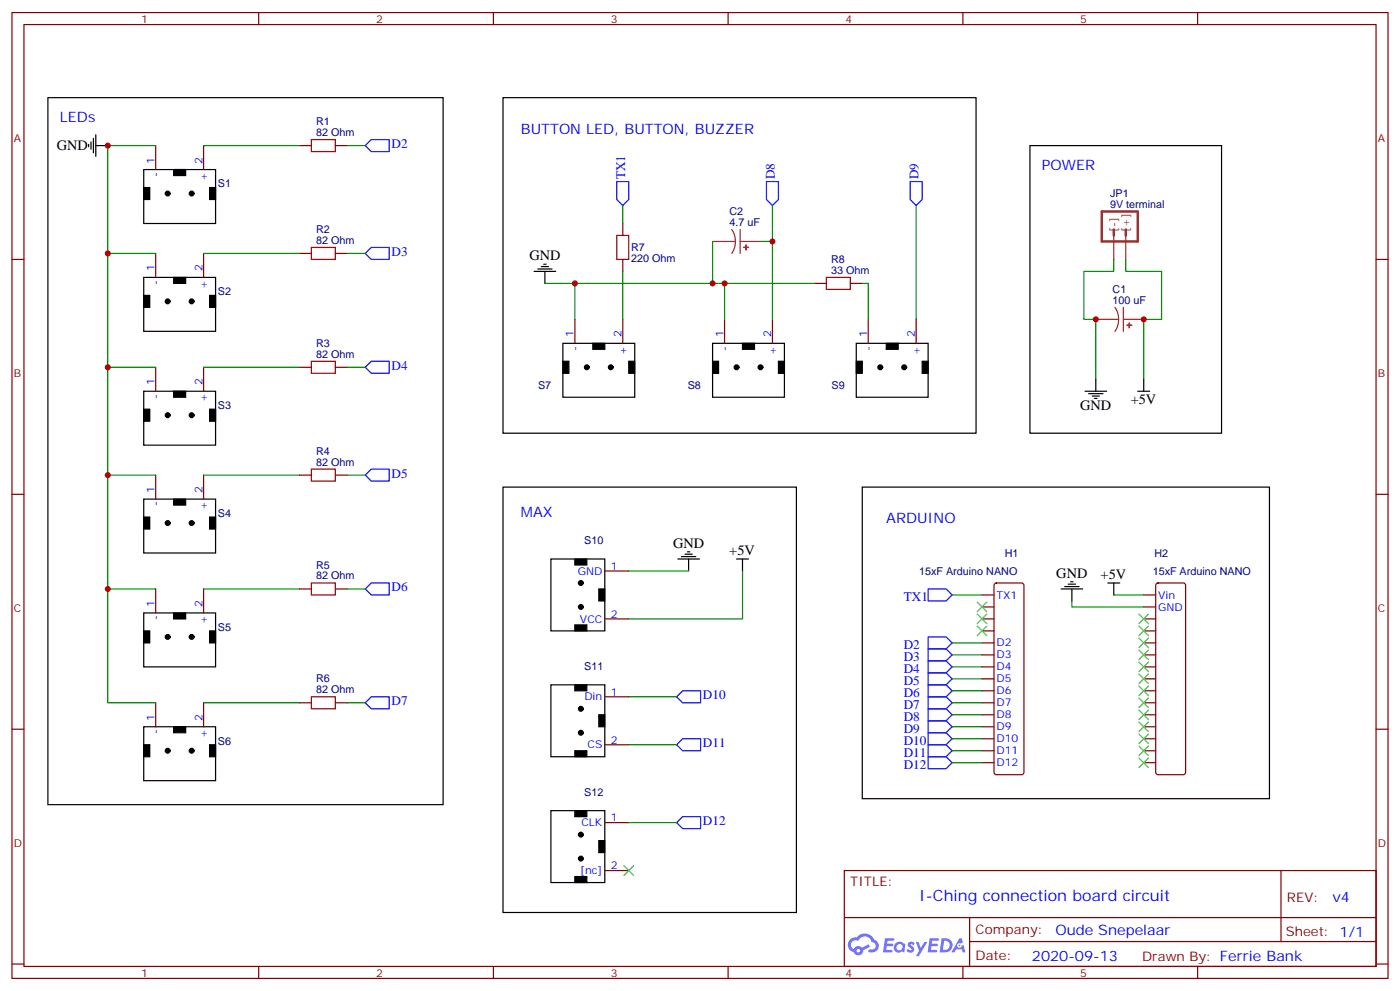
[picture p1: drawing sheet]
<svg xmlns="http://www.w3.org/2000/svg" width="412mm" height="292mm" viewBox="0 0 412 292" stroke-linecap="round" stroke-linejoin="round" font-family="sans-serif">
<g fill="none" stroke="#870000" stroke-width=".35">
<path d="M3.5 3.7h405.4v284.3h-405.4zM7.1 7.2h398.2v277.3h-398.2zM76.2 3.7v3.5M145.3 3.7v3.5M214.5 3.7v3.5M283.6 3.7v3.5M352.8 3.7v3.5M3.5 76.4h3.6M405.3 76.4h3.6M3.5 145.5h3.6M405.3 145.5h3.6M3.5 214.7h3.6"/>
<path d="M405.3 214.7h3.6M248.7 256.3h156.6v28.2h-156.6zM377.3 256.3v20.9M248.7 270.1h156.5M285.6 277.2h119.6M285.6 270.1v14.2M3.5 283.8h3.6M76.2 284.5v3.5M145.3 284.5v3.5M214.5 284.5v3.5M283.6 284.5v3.5M352.8 284.5v3.5"/>
<path d="M405.3 283.8h3.6"/>
</g>
<g fill="#5487ff">
<path d="M267.7 277.5a1.22 1.22 0 0 1 1.7 .2l-.4 .6a.47 .47 0 0 0-.3-.4 .47 .47 0 0 0-.5 .2l.1 .2a1.14 1.14 0 0 1 .8 1.8 1.14 1.14 0 0 1-1.9 0l-.2-.2 .5-.6 .7 .5a.29 .29 0 0 0 .3-.3 .29 .29 0 0 0-.2-.3 1.04 1.04 0 0 1-.6-1.7z"/>
<path d="M260.7 276.2h2.4l.3 .2-.2 .5-1.8 .1-.1 .8h1.5l.3 .4-.3 .4h-1.6l-.2 1.1h1.7l.2 .3-.2 .3-2.6 .1z"/>
<path d="M273.8 276.2h2.4l.3 .2-.1 .5-1.8 .1-.2 .8h1.6l.3 .4-.4 .4-1.6-.1-.1 1.1 1.7 .1 .2 .3-.2 .3-2.6 .1z"/>
<path d="M282.6 276.2h.7l.3 1.3-.6 .3a.69 .69 0 0 0-1 .3 .69 .69 0 0 0 .4 .9 .69 .69 0 0 0 .9-.6l.5-.2 .6 2.2h-.8l-.2-.9h-1.8l-.5 .9h-.8z"/>
<path d="M269.8 277.3h.8l.6 1.8 1.1-1.8h.9l-2.6 4.2h-.8l.9-1.5z"/>
<path d="M277.4 276.2l-.6 4.2h1.3a2.11 2.11 0 0 0 2.5-2.1 2.11 2.11 0 0 0-2.5-2.1zM278.1 277a1.39 1.39 0 0 1 1.7 1.4 1.39 1.39 0 0 1-1.8 1.2h-.3z"/>
<path d="M263.7 277.8a1.54 1.54 0 0 0-.1 2.2 1.54 1.54 0 0 0 2.2 .1l.6 .3 .3-2.3-.2-.3h-.4a1.49 1.49 0 0 0-2.4 0zM264 278.8a.94 .94 0 0 1 1.8 0 .94 .94 0 0 1-1.8 0z"/>
<path d="M250.4 276.6a2.18 2.18 0 0 0 1.1 3.7 1.44 1.44 0 0 0 1.6 .9 1.44 1.44 0 0 0 1.2-1.4l2-1.1-.5-.7-1.9 1a1.47 1.47 0 0 0-2.4 .4 1.39 1.39 0 0 1-.7-1.9 1.39 1.39 0 0 1 2-.5 2.12 2.12 0 0 1 2.2-1.3 2.12 2.12 0 0 1 1.9 1.7 1.14 1.14 0 0 1 1.1 1.4 1.14 1.14 0 0 1-1.7 .7 .43 .43 0 0 0-.5 .4 .43 .43 0 0 0 .4 .5 1.98 1.98 0 0 0 2.5-1.2 1.98 1.98 0 0 0-1.2-2.6 3.1 3.1 0 0 0-5.3-.6l-.9 .1zM252.3 279.9a.55 .55 0 0 1 1.1 0 .55 .55 0 0 1-1.1 0z"/>
<circle cx="282.6" cy="278.3" r=".26"/>
</g>
<path d="M324.6 62.3h10.5v8.8h-10.5zM328.1 67.6v1.7M331.6 67.6v1.7" fill="none" stroke="#8c2424" stroke-width=".71"/>
<path d="M209.9 71.1h6.7M215.5 67.6l.9 1.6 .2 1.9M216.6 71.1l-.2 1.8-.9 1.7M218 71.1h6M218 67.6v7M328.1 69.3v7.1M331.6 69.3v7.1M322.8 94h6.7M328.4 90.5l.9 1.7 .2 1.8M329.5 94l-.2 1.9-.9 1.6M330.9 94h6M330.9 90.5v7" fill="none" stroke="#8c2424" stroke-width=".35"/>
<g fill="#8c2424" stroke="#8c2424" stroke-width=".35">
<path d="M332.6 95.1l.1 1.4z"/>
<path d="M332 95.7l1.4 .1z"/>
<path d="M219.7 72.1l.1 1.5z"/>
<path d="M219.1 72.8h1.4z"/>
</g>
<g fill="none" stroke="#008700" stroke-width=".35">
<path d="M45.9 42.9h-14.2v31.7h14.2M60 42.9h28.2M102.3 42.9h5.3M31.7 74.6v33.5h14.2M60 74.6h28.2M102.3 74.6h5.3M183.4 60.5v5.3M183.4 79.9v14.1M209.9 71.1v12.3M224 71.1h3.5M227.5 60.5v33.5M269.9 60.5v33.5"/>
<path d="M328.1 76.4v3.5h-8.8v14.1h3.5v17.7M331.6 76.4v3.5h10.6v14.1h-5.3v17.7M160.5 83.4h8.8v10.6M169.3 83.4h44.1v10.6M213.4 83.4h26.5M254 83.4h1.8v10.6M31.7 108.1v31.8h14.2M60 108.1h28.2M102.3 108.1h5.3M31.7 139.9v33.5h14.2M60 139.9h28.2M102.3 139.9h5.3"/>
<path d="M31.7 173.4v33.5h14.2M60 173.4h28.2M102.3 173.4h5.3M185.2 168.1h17.6M218.7 168.1v14.1h-33.5M280.5 175.2h8.8M315.7 176.9v1.8h21.2M328.1 175.2h8.8M280.5 189.3h8.8M280.5 192.8h8.8M280.5 196.3h8.8M280.5 199.8h8.8"/>
<path d="M60 206.9h28.2M102.3 206.9h5.3M185.2 205.1h14.1M185.2 219.3h14.1M280.5 206.9h8.8M280.5 203.4h8.8M280.5 210.4h8.8M280.5 214h8.8M280.5 217.5h8.8M280.5 221h8.8M280.5 224.5h8.8M185.2 242.2h14.1"/>
</g>
<g fill="none" stroke="#000" stroke-width=".35">
<path d="M14.1 28.8h116.4v208.1h-116.4zM28.2 39.7v6.3M148.2 28.8h139.3v98.7h-139.3zM26.1 42.5v.7M26.8 41.8v2.1M27.5 40.7v4.3M28.2 42.9h3.5M42.3 49.9h21.2v15.9h-21.2zM303.4 42.9h56.4v84.6h-56.4zM157.3 79.9h6.4M158.4 79.2h4.2M159.5 78.5h2.1"/>
<path d="M160.2 77.8h.7M160.5 79.9v3.5M42.3 81.7h21.2v15.8h-21.2zM42.3 115.2h21.2v15.9h-21.2zM165.8 101.1h21.2v15.8h-21.2zM209.9 101.1h21.2v15.8h-21.2zM252.2 101.1h21.2v15.8h-21.2zM319.6 115.2h6.4M320.7 115.9h4.2M321.7 116.6h2.1M322.4 117.3h.7M322.8 111.7v3.5"/>
<path d="M335.1 115.2h3.6M336.9 111.7v3.5M42.3 146.9h21.2v15.9h-21.2zM148.2 143.4h86.4v125.2h-86.4zM254 143.4h119.9v91.7h-119.9zM162.3 164.6h15.9v21.1h-15.9zM199.7 164.6h6.3M200.7 163.9h4.3M201.8 163.2h2.1M202.5 162.5h.7M202.8 164.6v3.5M217 164.6h3.5"/>
<path d="M218.7 164.6v3.5M312.6 173.4h6.3M313.6 172.7h4.3M314.7 172h2.1M315.4 171.3h.7M315.7 173.4v3.5M326.3 171.6h3.5M328.1 171.6v3.6M42.3 180.4h21.2v15.9h-21.2zM42.3 214h21.2v15.8h-21.2zM162.3 201.6h15.9v21.2h-15.9zM162.3 238.7h15.9v21.1h-15.9z"/>
</g>
<g fill="#000" stroke="#000" stroke-width=".35">
<path d="M42.3 55.2h1.8v3.5h-1.8zM51.2 49.9h3.5v1.8h-3.5zM61.7 55.2h1.8v3.5h-1.8zM42.3 87h1.8v3.5h-1.8zM51.2 81.7h3.5v1.7h-3.5zM61.7 87h1.8v3.5h-1.8zM51.2 115.2h3.5v1.7h-3.5zM165.8 106.4h1.8v3.5h-1.8zM174.6 101.1h3.6v1.7h-3.6zM185.2 106.4h1.8v3.5h-1.8zM209.9 106.4h1.8v3.5h-1.8zM218.7 101.1h3.5v1.7h-3.5z"/>
<path d="M229.3 106.4h1.8v3.5h-1.8zM252.2 106.4h1.8v3.5h-1.8zM261.1 101.1h3.5v1.7h-3.5zM271.6 106.4h1.8v3.5h-1.8zM42.3 120.5h1.8v3.5h-1.8zM61.7 120.5h1.8v3.5h-1.8zM42.3 152.2h1.8v3.6h-1.8zM51.2 146.9h3.5v1.8h-3.5zM61.7 152.2h1.8v3.6h-1.8zM169.3 164.6h3.6v1.7h-3.6zM176.4 173.4h1.8v3.5h-1.8zM42.3 185.7h1.8v3.6h-1.8z"/>
<path d="M51.2 180.4h3.5v1.8h-3.5zM61.7 185.7h1.8v3.6h-1.8zM169.3 184h3.6v1.7h-3.6zM42.3 219.3h1.8v3.5h-1.8zM51.2 214h3.5v1.7h-3.5zM61.7 219.3h1.8v3.5h-1.8zM169.3 201.6h3.6v1.8h-3.6zM176.4 210.4h1.8v3.6h-1.8zM169.3 221h3.6v1.8h-3.6zM169.3 238.7h3.6v1.7h-3.6zM169.3 258.1h3.6v1.7h-3.6zM176.4 247.5h1.8v3.5h-1.8z"/>
<circle cx="49.4" cy="57" r=".71"/>
<circle cx="56.4" cy="57" r=".71"/>
<circle cx="49.4" cy="88.7" r=".71"/>
<circle cx="56.4" cy="88.7" r=".71"/>
<circle cx="172.9" cy="108.1" r=".71"/>
<circle cx="179.9" cy="108.1" r=".71"/>
<circle cx="217" cy="108.1" r=".71"/>
<circle cx="224" cy="108.1" r=".71"/>
<circle cx="259.3" cy="108.1" r=".71"/>
<circle cx="266.3" cy="108.1" r=".71"/>
<circle cx="49.4" cy="122.2" r=".71"/>
<circle cx="56.4" cy="122.2" r=".71"/>
<circle cx="49.4" cy="154" r=".71"/>
<circle cx="56.4" cy="154" r=".71"/>
<circle cx="171.1" cy="178.7" r=".71"/>
<circle cx="171.1" cy="171.6" r=".71"/>
<circle cx="49.4" cy="187.5" r=".71"/>
<circle cx="56.4" cy="187.5" r=".71"/>
<circle cx="171.1" cy="208.7" r=".71"/>
<circle cx="171.1" cy="215.7" r=".71"/>
<circle cx="49.4" cy="221" r=".71"/>
<circle cx="56.4" cy="221" r=".71"/>
<circle cx="171.1" cy="245.7" r=".71"/>
<circle cx="171.1" cy="252.8" r=".71"/>
</g>
<g fill="none" stroke="#870000" stroke-width=".35">
<path d="M45.9 42.9v7M60 42.9v7M88.2 42.9h3.5M98.8 42.9h3.5M45.9 74.6v7.1M60 74.6v7.1M88.2 74.6h3.5M98.8 74.6h3.5M183.4 65.8v3.5M183.4 76.4v3.5M169.3 94v7.1M183.4 94v7.1"/>
<path d="M213.4 94v7.1M227.5 94v7.1M239.9 83.4h3.5M250.5 83.4h3.5M255.8 94v7.1M269.9 94v7.1M45.9 108.1v7.1M60 108.1v7.1M88.2 108.1h3.5M98.8 108.1h3.5M45.9 139.9v7M60 139.9v7"/>
<path d="M88.2 139.9h3.5M98.8 139.9h3.5M45.9 173.4v7M60 173.4v7M88.2 173.4h3.5M98.8 173.4h3.5M178.2 168.1h7M289.3 175.2h3.5M289.3 178.7h3.5M293 171.8l.5-.2h7.4l.5 .2 .2 .5v55.1l-.2 .5-.5 .2h-7.4l-.5-.3-.2-.4v-55.1zM336.9 175.2h3.5M336.9 178.7h3.5"/>
<path d="M340.7 171.8l.4-.2h7.4l.5 .2 .2 .5v55.1l-.2 .5-.5 .2h-7.4l-.5-.3-.2-.4v-55.1zM178.2 182.2h7M289.3 182.2h3.5M289.3 185.7h3.5M289.3 189.3h3.5M289.3 192.8h3.5M289.3 196.3h3.5M289.3 199.8h3.5M336.9 182.2h3.5M336.9 185.7h3.5M336.9 189.3h3.5M336.9 192.8h3.5"/>
<path d="M336.9 196.3h3.5M336.9 199.8h3.5M45.9 206.9v7.1M60 206.9v7.1M88.2 206.9h3.5M98.8 206.9h3.5M178.2 205.1h7M178.2 219.3h7M289.3 206.9h3.5M289.3 203.4h3.5M289.3 210.4h3.5M289.3 214h3.5"/>
<path d="M289.3 217.5h3.5M336.9 206.9h3.5M336.9 203.4h3.5M336.9 210.4h3.5M336.9 214h3.5M336.9 217.5h3.5M289.3 221h3.5M289.3 224.5h3.5M336.9 221h3.5M336.9 224.5h3.5M178.2 242.2h7M178.2 256.3h7"/>
</g>
<path d="M91.7 41.1h7.1v3.5h-7.1zM91.7 72.8h7.1v3.6h-7.1zM181.7 69.3h3.5v7.1h-3.5zM243.4 81.7h7.1v3.5h-7.1zM91.7 106.4h7.1v3.5h-7.1zM91.7 138.1h7.1v3.5h-7.1zM91.7 171.6h7.1v3.6h-7.1zM91.7 205.1h7.1v3.6h-7.1z" fill="none" stroke="#a10000" stroke-width=".35"/>
<g fill="none" stroke="#00f" stroke-width=".35">
<path d="M107.6 42.9l1.8-1.8h5.3v3.5h-5.3zM181.7 53.4h3.5v5.3l-1.8 1.8-1.7-1.8zM225.8 53.4h3.5v5.3l-1.8 1.8-1.7-1.8zM268.1 53.4h3.5v5.3l-1.7 1.8-1.8-1.8zM107.6 74.6l1.8-1.8h5.3v3.6h-5.3zM107.6 108.1l1.8-1.7h5.3v3.5h-5.3zM107.6 139.9l1.8-1.8h5.3v3.5h-5.3zM109.4 171.6h5.3v3.6h-5.3l-1.8-1.8zM273.4 173.4h5.3l1.8 1.8-1.8 1.7h-5.3zM273.4 187.5h5.3l1.8 1.8-1.8 1.7h-5.3zM273.4 191h5.3l1.8 1.8-1.8 1.8h-5.3zM273.4 194.6h5.3l1.8 1.7-1.8 1.8h-5.3z"/>
<path d="M273.4 198.1h5.3l1.8 1.7-1.8 1.8h-5.3zM107.6 206.9l1.8-1.8h5.3v3.6h-5.3zM199.3 219.3l1.8-1.8h5.3v3.5h-5.3zM201.1 203.4h5.3v3.5h-5.3l-1.8-1.8zM273.4 201.6h5.3l1.8 1.8-1.8 1.7h-5.3zM273.4 205.1h5.3l1.8 1.8-1.8 1.8h-5.3zM273.4 208.7h5.3l1.8 1.7-1.8 1.8h-5.3zM273.4 212.2h5.3l1.8 1.8-1.8 1.7h-5.3zM273.4 215.7h5.3l1.8 1.8-1.8 1.8h-5.3zM273.4 219.3h5.3l1.8 1.7-1.8 1.8h-5.3zM273.4 222.8h5.3l1.8 1.7-1.8 1.8h-5.3zM199.3 242.2l1.8-1.8h5.3v3.5h-5.3z"/>
</g>
<g fill="none" stroke="#3c3" stroke-width=".35">
<path d="M287.9 177.3l2.8 2.8M290.7 177.3l-2.8 2.8M287.9 180.8l2.8 2.8M287.9 184.3l2.8 2.8M290.7 180.8l-2.8 2.8M290.7 184.3l-2.8 2.8M335.5 180.8l2.8 2.8M335.5 184.3l2.8 2.8M335.5 187.9l2.8 2.8M335.5 191.4l2.8 2.8M335.5 194.9l2.8 2.8M335.5 198.4l2.8 2.9"/>
<path d="M338.3 180.8l-2.8 2.8M338.3 184.3l-2.8 2.8M338.3 187.9l-2.8 2.8M338.3 191.4l-2.8 2.8M338.3 194.9l-2.8 2.8M338.3 198.4l-2.8 2.9M335.5 202l2.8 2.8M335.5 205.5l2.8 2.8M335.5 209l2.8 2.8M335.5 212.5l2.8 2.9M335.5 216.1l2.8 2.8M335.5 219.6l2.8 2.8"/>
<path d="M338.3 202l-2.8 2.8M338.3 205.5l-2.8 2.8M338.3 209l-2.8 2.8M338.3 212.5l-2.8 2.9M338.3 216.1l-2.8 2.8M338.3 219.6l-2.8 2.8M335.5 223.1l2.8 2.9M338.3 223.1l-2.8 2.9M183.8 254.9l2.8 2.8M186.6 254.9l-2.8 2.8"/>
</g>
<g fill="#c00">
<circle cx="322.8" cy="94" r=".88"/>
<circle cx="336.9" cy="94" r=".88"/>
<circle cx="31.8" cy="42.9" r=".88"/>
<circle cx="31.8" cy="74.6" r=".88"/>
<circle cx="31.8" cy="108.1" r=".88"/>
<circle cx="31.8" cy="139.9" r=".88"/>
<circle cx="31.8" cy="173.4" r=".88"/>
<circle cx="169.3" cy="83.4" r=".88"/>
<circle cx="209.9" cy="83.4" r=".88"/>
<circle cx="227.5" cy="71.1" r=".88"/>
<circle cx="213.4" cy="83.4" r=".88"/>
</g>
<text font-size="4.6" fill="#00f" x="270.8" y="265.3">I-Ching connection board circuit</text>
<g font-size="4.2" fill="#00f">
<text x="17.6" y="35.8">LEDs</text>
<text x="153.5" y="39.3">BUTTON LED, BUTTON, BUZZER</text>
<text x="306.9" y="49.9">POWER</text>
<text x="153.5" y="152.2">MAX</text>
<text x="261.1" y="154">ARDUINO</text>
<text x="392.5" y="265.6">v4</text>
<text x="310.9" y="275.1">Oude Snepelaar</text>
<text x="304" y="282.9">2020-09-13</text>
</g>
<g font-size="4.2">
<text x="16.8" y="44.3">GND</text>
<text x="155.9" y="76.6">GND</text>
<text x="333.1" y="119.1">+5V</text>
<text x="318.2" y="120.8">GND</text>
<text x="198.3" y="161.3">GND</text>
<text x="214.8" y="163.4">+5V</text>
<text x="311.2" y="170.1">GND</text>
<text x="324.2" y="170.4">+5V</text>
</g>
<g font-size="3.9" fill="#00f">
<text x="115.4" y="43.6">D2</text>
<text x="184.2" y="52.7" transform="rotate(-90 184.2 52.7)">TX1</text>
<text x="228.3" y="52.7" transform="rotate(-90 228.3 52.7)">D8</text>
<text x="270.6" y="52.7" transform="rotate(-90 270.6 52.7)">D9</text>
<text x="115.4" y="75.3">D3</text>
<text x="115.4" y="108.8">D4</text>
<text x="115.4" y="140.6">D5</text>
<text x="115.4" y="174.1">D6</text>
<text x="266.2" y="177.1">TX1</text>
<text x="266.2" y="191.2">D2</text>
<text x="266.2" y="194.7">D3</text>
<text x="266.2" y="198.2">D4</text>
<text x="266.2" y="201.8">D5</text>
<text x="115.4" y="207.6">D7</text>
<text x="207.1" y="205.9">D10</text>
<text x="266.2" y="205.3">D6</text>
<text x="266.2" y="208.8">D7</text>
<text x="266.2" y="212.3">D8</text>
<text x="266.2" y="215.9">D9</text>
<text x="207.1" y="220">D11</text>
<text x="266.2" y="219.4">D10</text>
<text x="266.2" y="222.9">D11</text>
<text x="266.2" y="226.5">D12</text>
<text x="207.1" y="242.9">D12</text>
</g>
<g font-size="3.9" fill="#800">
<text x="250.5" y="260.9">TITLE:</text>
<text x="379.1" y="265.6">REV:</text>
<text x="287.4" y="275.1">Company:</text>
<text x="378.7" y="275.7">Sheet: 1/1</text>
<text x="287.4" y="282.8">Date:</text>
<text x="336.4" y="282.8">Drawn By: Ferrie Bank</text>
</g>
<g font-size="3.2" fill="#800">
<text x="41.6" y="6.7">1</text>
<text x="110.8" y="6.7">2</text>
<text x="179.9" y="6.7">3</text>
<text x="249.1" y="6.7">4</text>
<text x="318.2" y="6.7">5</text>
<text x="4.1" y="41.8">A</text>
<text x="405.9" y="41.8">A</text>
<text x="4.1" y="110.9">B</text>
<text x="405.9" y="110.9">B</text>
<text x="4.1" y="180.1">C</text>
<text x="405.9" y="180.1">C</text>
<text x="4.1" y="249.2">D</text>
<text x="405.9" y="249.2">D</text>
<text x="41.6" y="287.5">1</text>
<text x="110.8" y="287.5">2</text>
<text x="179.9" y="287.5">3</text>
<text x="249.1" y="287.5">4</text>
<text x="318.2" y="287.5">5</text>
</g>
<g font-size="3.2" fill="#000080">
<text x="93.1" y="40">82 Ohm</text>
<text x="93.1" y="36.9">R1</text>
<text x="64.2" y="55.2">S1</text>
<text x="327" y="58.1">JP1</text>
<text x="214.9" y="63.4">C2</text>
<text x="327" y="61.2">9V terminal</text>
<text x="93.1" y="71.8">82 Ohm</text>
<text x="93.1" y="68.6">R2</text>
<text x="214.9" y="66.5">4.7 uF</text>
<text x="185.9" y="77.1">220 Ohm</text>
<text x="185.9" y="74">R7</text>
<text x="244.8" y="77.5">R8</text>
<text x="244.8" y="80.6">33 Ohm</text>
<text x="64.2" y="86.9">S2</text>
<text x="327.7" y="89.4">100 uF</text>
<text x="327.7" y="86.3">C1</text>
<text x="93.1" y="105.3">82 Ohm</text>
<text x="93.1" y="102.1">R3</text>
<text x="158.5" y="114.6">S7</text>
<text x="202.6" y="114.6">S8</text>
<text x="244.9" y="114.6">S9</text>
<text x="64.2" y="120.4">S3</text>
<text x="93.1" y="137.1">82 Ohm</text>
<text x="93.1" y="133.9">R4</text>
<text x="64.2" y="152.2">S4</text>
<text x="172.1" y="160.3">S10</text>
<text x="93.1" y="167.4">R5</text>
<text x="296" y="163.9">H1</text>
<text x="340.1" y="163.9">H2</text>
<text x="93.1" y="170.6">82 Ohm</text>
<text x="270.8" y="169.2">15xF Arduino NANO</text>
<text x="339.5" y="169.2">15xF Arduino NANO</text>
<text x="64.2" y="185.7">S5</text>
<text x="172.1" y="197.3">S11</text>
<text x="93.1" y="200.9">R6</text>
<text x="93.1" y="204.1">82 Ohm</text>
<text x="64.2" y="219.2">S6</text>
<text x="172.1" y="234.4">S12</text>
</g>
<g font-size="3.2" fill="#00f">
<text x="45.5" y="48.2" transform="rotate(-90 45.5 48.2)">1</text>
<text x="46.9" y="52.1" transform="rotate(-90 46.9 52.1)">-</text>
<text x="59.6" y="48.2" transform="rotate(-90 59.6 48.2)">2</text>
<text x="61" y="53.2" transform="rotate(-90 61 53.2)">+</text>
<text x="45.5" y="79.9" transform="rotate(-90 45.5 79.9)">1</text>
<text x="46.9" y="83.8" transform="rotate(-90 46.9 83.8)">-</text>
<text x="59.6" y="79.9" transform="rotate(-90 59.6 79.9)">2</text>
<text x="61" y="85" transform="rotate(-90 61 85)">+</text>
<text x="169" y="99.3" transform="rotate(-90 169 99.3)">1</text>
<text x="183.1" y="99.3" transform="rotate(-90 183.1 99.3)">2</text>
<text x="213.1" y="99.3" transform="rotate(-90 213.1 99.3)">1</text>
<text x="227.2" y="99.3" transform="rotate(-90 227.2 99.3)">2</text>
<text x="255.4" y="99.3" transform="rotate(-90 255.4 99.3)">1</text>
<text x="269.5" y="99.3" transform="rotate(-90 269.5 99.3)">2</text>
<text x="170.4" y="103.2" transform="rotate(-90 170.4 103.2)">-</text>
<text x="184.5" y="104.4" transform="rotate(-90 184.5 104.4)">+</text>
<text x="214.5" y="103.2" transform="rotate(-90 214.5 103.2)">-</text>
<text x="228.6" y="104.4" transform="rotate(-90 228.6 104.4)">+</text>
<text x="256.8" y="103.2" transform="rotate(-90 256.8 103.2)">-</text>
<text x="270.9" y="104.4" transform="rotate(-90 270.9 104.4)">+</text>
<text x="45.5" y="113.4" transform="rotate(-90 45.5 113.4)">1</text>
<text x="59.6" y="113.4" transform="rotate(-90 59.6 113.4)">2</text>
<text x="46.9" y="117.3" transform="rotate(-90 46.9 117.3)">-</text>
<text x="61" y="118.5" transform="rotate(-90 61 118.5)">+</text>
<text x="45.5" y="145.2" transform="rotate(-90 45.5 145.2)">1</text>
<text x="46.9" y="149.1" transform="rotate(-90 46.9 149.1)">-</text>
<text x="59.6" y="145.2" transform="rotate(-90 59.6 145.2)">2</text>
<text x="61" y="150.2" transform="rotate(-90 61 150.2)">+</text>
<text x="179.9" y="167.7">1</text>
<text x="170.2" y="169.2">GND</text>
<text x="45.5" y="178.7" transform="rotate(-90 45.5 178.7)">1</text>
<text x="59.6" y="178.7" transform="rotate(-90 59.6 178.7)">2</text>
<text x="293.5" y="176.2">TX1</text>
<text x="341.1" y="176.2">Vin</text>
<text x="341.1" y="179.7">GND</text>
<text x="46.9" y="182.6" transform="rotate(-90 46.9 182.6)">-</text>
<text x="61" y="183.7" transform="rotate(-90 61 183.7)">+</text>
<text x="170.8" y="183.3">VCC</text>
<text x="179.9" y="181.9">2</text>
<text x="293.5" y="190.3">D2</text>
<text x="293.5" y="193.9">D3</text>
<text x="293.5" y="197.4">D4</text>
<text x="293.5" y="200.9">D5</text>
<text x="172.1" y="206.2">Din</text>
<text x="179.9" y="204.8">1</text>
<text x="293.5" y="204.4">D6</text>
<text x="293.5" y="208">D7</text>
<text x="45.5" y="212.2" transform="rotate(-90 45.5 212.2)">1</text>
<text x="59.6" y="212.2" transform="rotate(-90 59.6 212.2)">2</text>
<text x="293.5" y="211.5">D8</text>
<text x="293.5" y="215">D9</text>
<text x="46.9" y="216.1" transform="rotate(-90 46.9 216.1)">-</text>
<text x="61" y="217.3" transform="rotate(-90 61 217.3)">+</text>
<text x="173.1" y="220.3">CS</text>
<text x="179.9" y="218.9">2</text>
<text x="293.5" y="218.5">D10</text>
<text x="293.5" y="222.1">D11</text>
<text x="293.5" y="225.6">D12</text>
<text x="171.3" y="243.2">CLK</text>
<text x="179.9" y="241.8">1</text>
<text x="170.9" y="257.4">[nc]</text>
<text x="179.9" y="255.9">2</text>
</g>
<g font-size="3.2" fill="#8d2323">
<text x="329.1" y="68.3" transform="rotate(-90 329.1 68.3)">[-]</text>
<text x="332.7" y="68.3" transform="rotate(-90 332.7 68.3)">[+]</text>
</g>
</svg>
